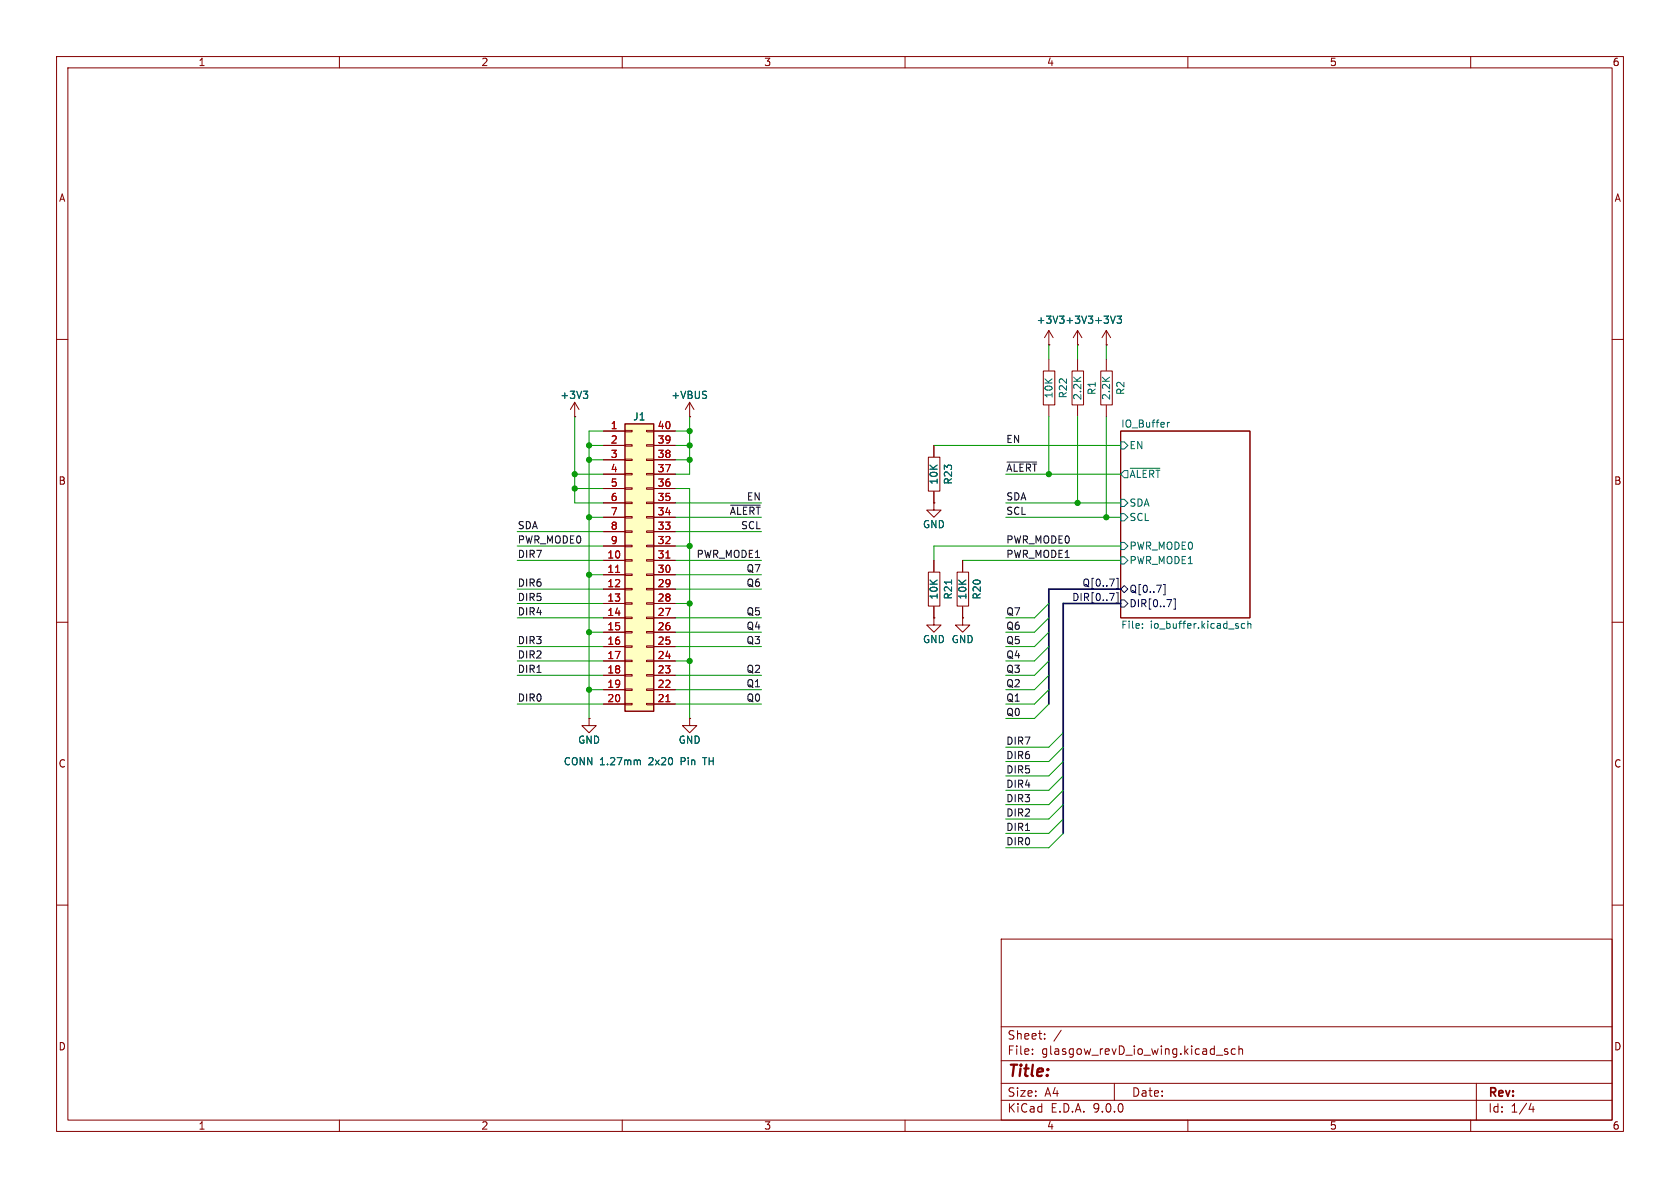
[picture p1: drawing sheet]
<svg xmlns="http://www.w3.org/2000/svg" width="297mm" height="210mm" viewBox="0 0 297 210" stroke-linecap="round" stroke-linejoin="round" font-family="sans-serif">
<g fill="none" stroke="#840000" stroke-width=".18">
<path d="M10 10h277v190h-277zM12 12h273v186h-273zM60 10v2M110 10v2M160 10v2M210 10v2M260 10v2M185.4 58.4l-.7 1.3M185.4 58.4l.8 1.3M185.4 58.4v2.6M190.5 58.4l-.8 1.3M190.5 58.4l.8 1.3"/>
<path d="M190.5 58.4v2.6M10 60h2M101.6 73.7h.1M101.6 71.1l-.8 1.3M101.6 71.1l.8 1.3M101.6 71.1v2.6M121.9 73.7h.1M121.9 71.1l.8 1.3M121.9 71.1l-.7 1.3M121.9 71.1v2.6M165.1 78.7v2M185.4 61h.1"/>
<path d="M189.5 65.6h2.1v6h-2.1zM190.5 61h.1M190.5 63.5v2M190.5 71.7v2M194.6 65.6h2v6h-2zM195.6 63.5v2M195.6 71.7v2M198.1 76.2h22.9v33h-22.9zM285 60h2M164.1 80.8h2.1v6h-2.1zM165.1 88.9v1.3h1.3l-1.3 1.2-1.3-1.2h1.3M165.1 88.9h.1"/>
<path d="M165.1 86.9v2M165.1 99.1v2M10 110h2M164.1 101.1h2.1v6h-2.1zM165.1 107.2v2M285 110h2M10 160h2M177 166h108v32h-108zM285 160h2M60 198v2M110 198v2M160 198v2"/>
<path d="M177 194.5h108M177 191.5h108M177 187.5h108M177 181.5h108M182.5 186.3v.1M182.5 185.5v.1M184.7 183.6v.1M184.7 182.8v.1M187.6 182.1l-1.3 2M197 191.5v3M210 198v2M215 186.5h1.2"/>
<path d="M217 185.5l-.3-.1-.2 .2v.2l.5 .2v.3h-.5M218.4 185.5l-.4-.1-.3 .3v.4l.1 .2h.6M219 185.5l.2-.1 .4 .1 .1 .9M219 184.9v1.5M260 198v2M261 191.5v6.5M270.7 195l-.4 1.1h.9M271 195.6v1"/>
</g>
<g fill="none" stroke="#006464" stroke-width=".18">
<path d="M103.1 69.2h.8l-.4 .4M103.7 69.6l.2 .3v.3l-.2 .2M198.1 78.1h.7l.6 .6-.6 .7h-.7zM206.4 74.7v.8M206.7 74.7l-.3 .2M198.1 88.3h.7l.6 .6-.6 .6h-.7zM198.1 90.8h.7l.6 .6-.6 .7h-.7zM198.1 83.8l.7-.6h.6v1.3h-.6zM198.1 98.4h.7l.6 .7-.6 .6h-.7zM198.1 95.9h.7l.6 .6-.6 .7h-.7zM199.8 82.8h5.3M168.2 102.5v.8"/>
<path d="M202 110.9v.2M202 110.3v.1M220.1 110.3l-.4-.1-.3 .3 .2 .5h.5M220.6 110.3l.2-.1 .3 .1v.8M220.6 109.8v1.3"/>
</g>
<path d="M198.1 104.1l.7-.6 .6 .6-.6 .7zM198.1 106h.7l.6 .7-.6 .6h-.7zM205.7 103.3h.3v1.8h-.3M206.3 106h.8l-.5 1.3M207.5 105.9h.3v1.8h-.3" fill="none" stroke="#000084" stroke-width=".18"/>
<path d="M110.5 74.9h5.1v50.8h-5.1z" fill="#ffffc2"/>
<path d="M110.5 74.9h5.1v50.8h-5.1z" fill="none" stroke="#840000" stroke-width=".25"/>
<g fill="none" stroke="#840000" stroke-width=".18">
<path d="M195.6 58.4l-.8 1.3M195.6 58.4l.7 1.3M195.6 58.4v2.6M101.6 73.7h.1M106.7 76.2h3.8M106.7 78.7h3.8M110.5 76.1h1.3v.2h-1.3zM110.5 78.6h1.3v.3h-1.3zM114.3 76.1h1.3v.2h-1.3zM114.3 78.6h1.3v.3h-1.3zM115.6 76.2h3.8M115.6 78.7h3.8"/>
<path d="M121.9 73.7h.1M165.1 78.7v2M184.4 65.6h2.1v6h-2.1zM185.4 61h.1M185.4 63.5v2M185.4 71.7v2M190.5 61h.1M195.6 61h.1M106.7 81.3h3.8M106.7 83.8h3.8M106.7 86.4h3.8M106.7 88.9h3.8"/>
<path d="M106.7 91.4h3.8M106.7 94h3.8M106.7 96.5h3.8M106.7 99.1h3.8M110.5 81.2h1.3v.2h-1.3zM110.5 83.7h1.3v.2h-1.3zM110.5 86.2h1.3v.3h-1.3zM110.5 88.8h1.3v.2h-1.3zM110.5 91.3h1.3v.3h-1.3zM110.5 93.9h1.3v.2h-1.3zM110.5 96.4h1.3v.2h-1.3zM110.5 98.9h1.3v.3h-1.3z"/>
<path d="M114.3 81.2h1.3v.2h-1.3zM114.3 83.7h1.3v.2h-1.3zM114.3 86.2h1.3v.3h-1.3zM114.3 88.8h1.3v.2h-1.3zM114.3 91.3h1.3v.3h-1.3zM114.3 93.9h1.3v.2h-1.3zM114.3 96.4h1.3v.2h-1.3zM114.3 98.9h1.3v.3h-1.3zM115.6 81.3h3.8M115.6 83.8h3.8M115.6 86.4h3.8M115.6 88.9h3.8"/>
<path d="M115.6 91.4h3.8M115.6 94h3.8M115.6 96.5h3.8M115.6 99.1h3.8M165.1 88.9h.1M165.1 86.9v2M165.1 99.1v2M170.2 99.1v2M106.7 101.6h3.8M106.7 104.1h3.8M106.7 106.7h3.8M106.7 109.2h3.8"/>
<path d="M106.7 111.8h3.8M106.7 114.3h3.8M106.7 116.8h3.8M106.7 119.4h3.8M110.5 101.5h1.3v.2h-1.3zM110.5 104h1.3v.3h-1.3zM110.5 106.6h1.3v.2h-1.3zM110.5 109.1h1.3v.2h-1.3zM110.5 111.6h1.3v.3h-1.3zM110.5 114.2h1.3v.2h-1.3zM110.5 116.7h1.3v.3h-1.3zM110.5 119.3h1.3v.2h-1.3z"/>
<path d="M114.3 101.5h1.3v.2h-1.3zM114.3 104h1.3v.3h-1.3zM114.3 106.6h1.3v.2h-1.3zM114.3 109.1h1.3v.2h-1.3zM114.3 111.6h1.3v.3h-1.3zM114.3 114.2h1.3v.2h-1.3zM114.3 116.7h1.3v.3h-1.3zM114.3 119.3h1.3v.2h-1.3zM115.6 101.6h3.8M115.6 104.1h3.8M115.6 106.7h3.8M115.6 109.2h3.8"/>
<path d="M115.6 111.8h3.8M115.6 114.3h3.8M115.6 116.8h3.8M115.6 119.4h3.8M165.1 109.2v1.3h1.3l-1.3 1.3-1.3-1.3h1.3M165.1 109.2h.1M165.1 107.2v2M169.2 101.1h2v6h-2zM170.2 109.2v1.3h1.2l-1.2 1.3-1.3-1.3h1.3M170.2 109.2h.1M170.2 107.2v2M104.1 127v1.3h1.3l-1.3 1.2-1.2-1.2h1.2"/>
<path d="M104.1 127h.1M106.7 121.9h3.8M106.7 124.5h3.8M110.5 121.8h1.3v.2h-1.3zM110.5 124.3h1.3v.3h-1.3zM114.3 121.8h1.3v.2h-1.3zM114.3 124.3h1.3v.3h-1.3zM115.6 121.9h3.8M115.6 124.5h3.8M121.9 127v1.3h1.3l-1.3 1.2-1.3-1.2h1.3M121.9 127h.1"/>
</g>
<path d="M117.7 98.6h.7M108.8 101.2h.8M117.7 124h.7" fill="none" stroke="#a90000" stroke-width=".18"/>
<path d="M197.5 55.9h.8l-.5 .5M198 56.4l.3 .2v.3l-.3 .2M103.1 69.2h.8l-.4 .4M103.7 69.6l.2 .3v.3l-.2 .2M168.2 102.5v.8M112.8 134.4l.4 .1v.7" fill="none" stroke="#006464" stroke-width=".18"/>
<path d="M129.1 89.3h5.3M178 81.7h5.3" fill="none" stroke="#0f0f0f" stroke-width=".18"/>
<path d="M196.1 104.9h.9l-.6 1.3M197.4 104.8h.3v1.8h-.3M197.4 102.2h.3v1.9h-.3" fill="none" stroke="#000084" stroke-width=".18"/>
<path d="M198.1 106.7h-10.1v40.6M198.1 104.1h-12.7v20.4" fill="none" stroke="#000084" stroke-width=".3"/>
<g fill="none" stroke="#009600" stroke-width=".18">
<path d="M101.6 73.7v15.2h5.1M104.1 78.7h2.6M106.7 76.2h-2.6v50.8M119.4 78.7h2.5M119.4 76.2h2.5M121.9 73.7v10.1h-2.5M165.1 78.7h33M185.4 61v2.5M185.4 73.7v10.1M190.5 61v2.5M190.5 73.7v15.2M195.6 61v2.5"/>
<path d="M195.6 73.7v17.7M91.4 96.5h15.3M91.4 94h15.3M91.4 99.1h15.3M101.6 83.8h5.1M101.6 86.4h5.1M104.1 91.4h2.6M104.1 81.3h2.6M119.4 91.4h15.2M119.4 96.5h2.5M119.4 94h15.2M119.4 99.1h15.2"/>
<path d="M119.4 86.4h2.5v40.6M119.4 81.3h2.5M119.4 88.9h15.2M170.2 99.1h27.9M177.8 91.4h20.3M177.8 83.8h20.3M177.8 88.9h20.3M198.1 96.5h-33v2.6M91.4 119.4h15.3M91.4 114.3h15.3M91.4 106.7h15.3M91.4 109.2h15.3"/>
<path d="M91.4 116.8h15.3M91.4 104.1h15.3M104.1 111.8h2.6M104.1 101.6h2.6M119.4 119.4h15.2M119.4 114.3h15.2M119.4 111.8h15.2M119.4 106.7h2.5M119.4 109.2h15.2M119.4 116.8h2.5M119.4 104.1h15.2M119.4 101.6h15.2"/>
<path d="M185.4 119.4l-2.5 2.5h-5.1M185.4 116.8l-2.5 2.6h-5.1M185.4 111.8l-2.5 2.5h-5.1M185.4 109.2l-2.5 2.6h-5.1M185.4 106.7l-2.5 2.5h-5.1M185.4 114.3l-2.5 2.5h-5.1M91.4 124.5h15.3M104.1 121.9h2.6M119.4 121.9h15.2M119.4 124.5h15.2M185.4 121.9l-2.5 2.6h-5.1M185.4 124.5l-2.5 2.5h-5.1"/>
<path d="M188 129.5l-2.6 2.6h-7.6M188 132.1l-2.6 2.5h-7.6M188 134.6l-2.6 2.6h-7.6M188 139.7l-2.6 2.5h-7.6M188 137.2l-2.6 2.5h-7.6M188 147.3l-2.6 2.6h-7.6M188 142.2l-2.6 2.6h-7.6M188 144.8l-2.6 2.5h-7.6"/>
</g>
<g fill="#009600" stroke="#009600" stroke-width=".18">
<circle cx="104.1" cy="121.9" r=".46"/>
<circle cx="104.1" cy="111.8" r=".46"/>
<circle cx="104.1" cy="91.4" r=".46"/>
<circle cx="121.9" cy="116.8" r=".46"/>
<circle cx="104.1" cy="81.3" r=".46"/>
<circle cx="104.1" cy="78.7" r=".46"/>
<circle cx="104.1" cy="101.6" r=".46"/>
<circle cx="121.9" cy="78.7" r=".46"/>
<circle cx="121.9" cy="76.2" r=".46"/>
<circle cx="101.6" cy="83.8" r=".46"/>
<circle cx="101.6" cy="86.4" r=".46"/>
<circle cx="121.9" cy="96.5" r=".46"/>
<circle cx="121.9" cy="81.3" r=".46"/>
<circle cx="121.9" cy="106.7" r=".46"/>
<circle cx="190.5" cy="88.9" r=".46"/>
<circle cx="195.6" cy="91.4" r=".46"/>
</g>
<text font-size="2.8" fill="#840000" x="178" y="190.9">Title:</text>
<g font-size="2.1" fill="#840000">
<text x="178" y="184">Sheet:</text>
<text x="178" y="186.7">File:</text>
<text x="184.1" y="186.7">glasgow_revD_io_wing.kicad_sch</text>
<text x="178" y="196.9">KiCad</text>
<text x="178" y="194.1">Size:</text>
<text x="184.7" y="194.1">A4</text>
<text x="185.7" y="196.9">E.D.A.</text>
<text x="193.3" y="196.9">9.0.0</text>
<text x="200" y="194.1">Date:</text>
<text x="263" y="194.3">Rev:</text>
<text x="263" y="196.9">Id:</text>
<text x="267.1" y="196.9">1/4</text>
</g>
<g font-size="1.8" fill="#840000">
<text x="35" y="11.9">1</text>
<text x="85" y="11.9">2</text>
<text x="135" y="11.9">3</text>
<text x="185" y="11.9">4</text>
<text x="235" y="11.9">5</text>
<text x="285" y="11.9">6</text>
<text x="10.3" y="35.9">A</text>
<text x="285.3" y="35.9">A</text>
<text x="10.3" y="85.9">B</text>
<text x="285.3" y="85.9">B</text>
<text x="10.3" y="135.9">C</text>
<text x="285.3" y="135.9">C</text>
<text x="10.3" y="185.9">D</text>
<text x="285.3" y="185.9">D</text>
<text x="35" y="199.9">1</text>
<text x="85" y="199.9">2</text>
<text x="135" y="199.9">3</text>
<text x="185" y="199.9">4</text>
<text x="235" y="199.9">5</text>
<text x="285" y="199.9">6</text>
</g>
<g font-size="1.8" fill="#006464">
<text x="183.2" y="57.4">+3V3 +3V3 +3V3</text>
<text x="99" y="70.7">+3V3</text>
<text x="118.6" y="70.7">+VBUS</text>
<text x="186.3" y="70.5" transform="rotate(-90 186.3 70.5)">10K</text>
<text x="188.8" y="70.5" transform="rotate(-90 188.8 70.5)">R22</text>
<text x="191.4" y="70.8" transform="rotate(-90 191.4 70.8)">2.2K</text>
<text x="193.9" y="69.9" transform="rotate(-90 193.9 69.9)">R1</text>
<text x="196.4" y="70.8" transform="rotate(-90 196.4 70.8)">2.2K</text>
<text x="199" y="69.9" transform="rotate(-90 199 69.9)">R2</text>
<text x="111.8" y="74.5">J1</text>
<text x="198.1" y="75.8">IO_Buffer</text>
<text x="199.6" y="79.6">EN</text>
<text x="166" y="85.8" transform="rotate(-90 166 85.8)">10K</text>
<text x="168.5" y="85.8" transform="rotate(-90 168.5 85.8)">R23</text>
<text x="199.6" y="89.8">SDA</text>
<text x="199.6" y="84.7">~{ALERT}</text>
<text x="163.1" y="93.6">GND</text>
<text x="199.6" y="92.3">SCL</text>
<text x="199.6" y="99.9">PWR_MODE1</text>
<text x="199.6" y="97.4">PWR_MODE0</text>
<text x="166" y="106.1" transform="rotate(-90 166 106.1)">10K</text>
<text x="168.5" y="106.1" transform="rotate(-90 168.5 106.1)">R21</text>
<text x="171" y="106.1" transform="rotate(-90 171 106.1)">10K</text>
<text x="173.6" y="106.1" transform="rotate(-90 173.6 106.1)">R20</text>
<text x="163.1" y="113.9">GND GND</text>
<text x="198.1" y="111.4">File:</text>
<text x="203.3" y="111.4">io_buffer.kicad_sch</text>
<text x="102.1" y="131.7">GND</text>
<text x="119.9" y="131.7">GND</text>
<text x="99.6" y="135.5">CONN 1.27mm</text>
<text x="114.8" y="135.5">2x20</text>
<text x="120.6" y="135.5">Pin</text>
<text x="124.8" y="135.5">TH</text>
</g>
<g font-size="1.8" fill="#a90000">
<text x="107.9" y="75.9">1</text>
<text x="116.2" y="75.9">40</text>
<text x="107.9" y="78.5">2</text>
<text x="107.9" y="81">3</text>
<text x="107.9" y="83.6">4</text>
<text x="116.2" y="78.5">39</text>
<text x="116.2" y="81">38</text>
<text x="116.2" y="83.6">37</text>
<text x="107.9" y="86.1">5</text>
<text x="107.9" y="88.6">6</text>
<text x="116.2" y="86.1">36</text>
<text x="116.2" y="88.6">35</text>
<text x="107.9" y="91.2">7</text>
<text x="107.9" y="93.7">8</text>
<text x="116.2" y="91.2">34</text>
<text x="116.2" y="93.7">33</text>
<text x="107.3" y="98.8">10</text>
<text x="107.3" y="101.3">11</text>
<text x="107.9" y="96.3">9</text>
<text x="116.2" y="96.3">32</text>
<text x="116.2" y="98.8">31</text>
<text x="116.2" y="101.3">30</text>
<text x="107.3" y="103.9">12</text>
<text x="107.3" y="106.4">13</text>
<text x="116.2" y="103.9">29</text>
<text x="116.2" y="106.4">28</text>
<text x="107.3" y="109">14</text>
<text x="107.3" y="111.5">15</text>
<text x="116.2" y="109">27</text>
<text x="116.2" y="111.5">26</text>
<text x="107.3" y="114">16</text>
<text x="107.3" y="116.6">17</text>
<text x="107.3" y="119.1">18</text>
<text x="116.2" y="114">25</text>
<text x="116.2" y="116.6">24</text>
<text x="116.2" y="119.1">23</text>
<text x="107.3" y="121.7">19</text>
<text x="107.3" y="124.2">20</text>
<text x="116.2" y="121.7">22</text>
<text x="116.2" y="124.2">21</text>
</g>
<g font-size="1.8" fill="#0f0f0f">
<text x="177.8" y="78.4">EN</text>
<text x="131.9" y="88.6">EN</text>
<text x="177.8" y="88.6">SDA</text>
<text x="91.4" y="93.6">SDA</text>
<text x="128.9" y="91.1">~{ALERT}</text>
<text x="130.9" y="93.6">SCL</text>
<text x="177.8" y="91.1">SCL</text>
<text x="91.4" y="96.2">PWR_MODE0</text>
<text x="91.4" y="98.7">DIR7</text>
<text x="123" y="98.7">PWR_MODE1</text>
<text x="131.9" y="101.3">Q7</text>
<text x="177.8" y="96.2">PWR_MODE0</text>
<text x="177.8" y="98.7">PWR_MODE1</text>
<text x="91.4" y="106.3">DIR5</text>
<text x="91.4" y="103.8">DIR6</text>
<text x="131.9" y="103.8">Q6</text>
<text x="91.4" y="114">DIR3</text>
<text x="91.4" y="108.9">DIR4</text>
<text x="131.9" y="111.4">Q4</text>
<text x="131.9" y="108.9">Q5</text>
<text x="131.9" y="114">Q3</text>
<text x="177.8" y="114">Q5</text>
<text x="177.8" y="108.9">Q7</text>
<text x="177.8" y="111.4">Q6</text>
<text x="91.4" y="116.5">DIR2</text>
<text x="91.4" y="119">DIR1</text>
<text x="131.9" y="119">Q2</text>
<text x="177.8" y="119">Q3</text>
<text x="177.8" y="116.5">Q4</text>
<text x="91.4" y="124.1">DIR0</text>
<text x="131.9" y="121.6">Q1</text>
<text x="131.9" y="124.1">Q0</text>
<text x="177.8" y="121.6">Q2</text>
<text x="177.8" y="124.1">Q1</text>
<text x="177.8" y="131.7">DIR7</text>
<text x="177.8" y="126.7">Q0</text>
<text x="177.8" y="134.3">DIR6</text>
<text x="177.8" y="136.8">DIR5</text>
<text x="177.8" y="139.4">DIR4</text>
<text x="177.8" y="141.9">DIR3</text>
<text x="177.8" y="144.4">DIR2</text>
<text x="177.8" y="147">DIR1</text>
<text x="177.8" y="149.5">DIR0</text>
</g>
<text font-size="1.8" fill="#009600" x="177.8" y="83.5">~{ALERT}</text>
<g font-size="1.8" fill="#000084">
<text x="189.4" y="106.3">DIR[0..7]</text>
<text x="191.3" y="103.8">Q[0..7]</text>
<text x="199.6" y="105">Q[0..7]</text>
<text x="199.6" y="107.5">DIR[0..7]</text>
</g>
</svg>
